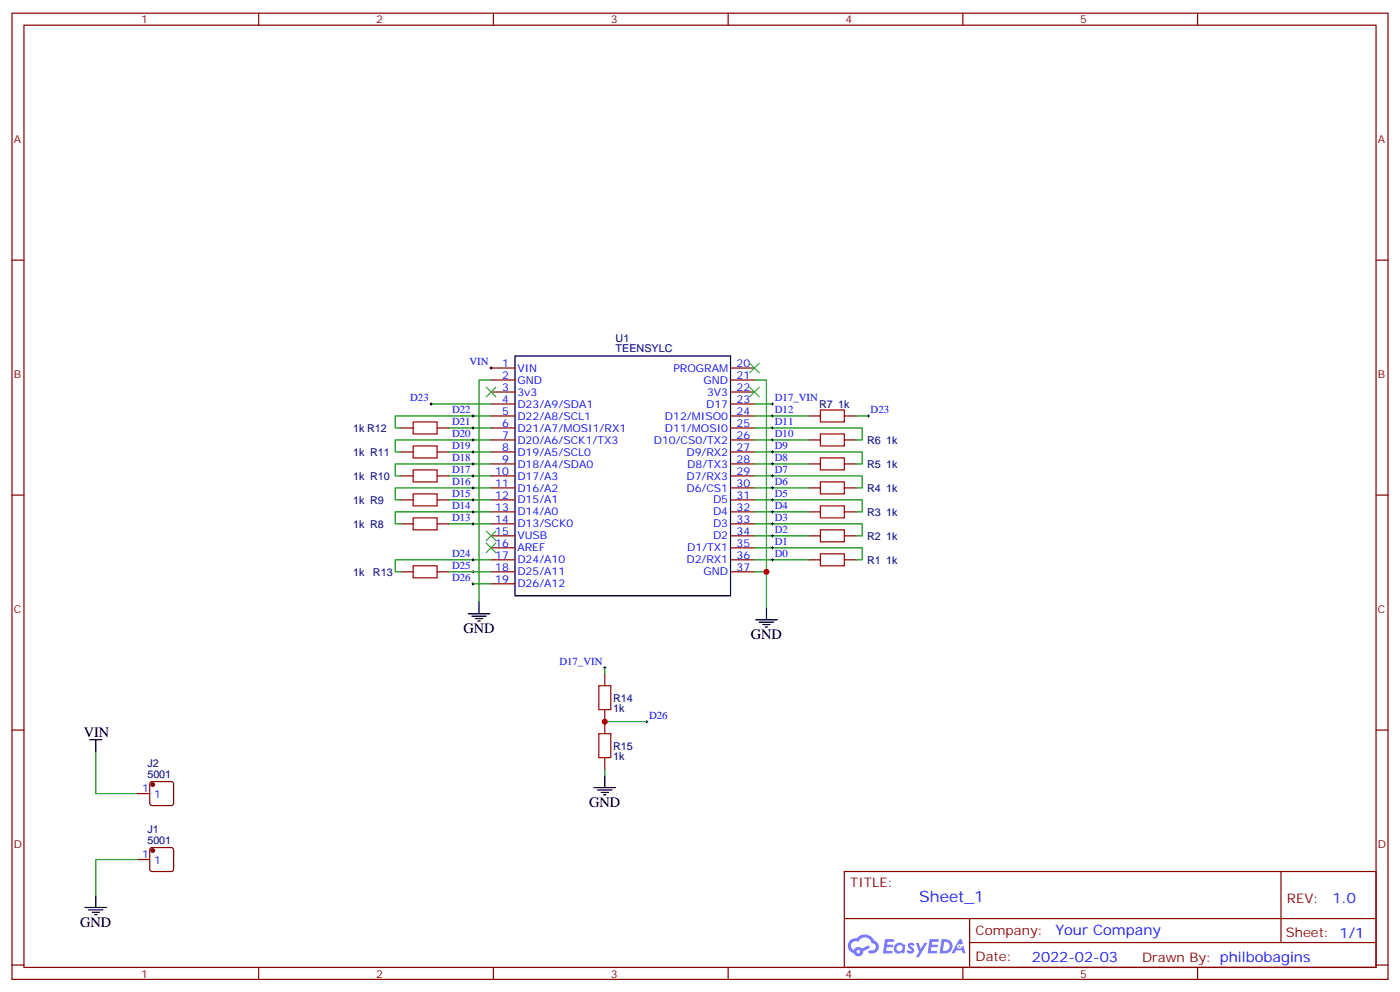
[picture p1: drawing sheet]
<svg xmlns="http://www.w3.org/2000/svg" width="412mm" height="292mm" viewBox="0 0 412 292" stroke-linecap="round" stroke-linejoin="round" font-family="sans-serif">
<g fill="none" stroke="#870000" stroke-width=".35">
<path d="M3.5 3.9h405.4v284.3h-405.4zM7.1 7.4h398.2v277.3h-398.2zM76.2 3.9v3.5M145.3 3.9v3.5M214.5 3.9v3.5M283.6 3.9v3.5M352.8 3.9v3.5M3.5 76.6h3.6M405.3 76.6h3.6M3.5 145.7h3.6M405.3 145.7h3.6M3.5 214.8h3.6"/>
<path d="M405.3 214.8h3.6M248.7 256.5h156.6v28.2h-156.6zM377.3 256.5v20.9M248.7 270.3h156.5M285.6 277.4h119.6M285.6 270.3v14.1M3.5 284h3.6M76.2 284.7v3.5M145.3 284.7v3.5M214.5 284.7v3.5M283.6 284.7v3.5M352.8 284.7v3.5"/>
<path d="M405.3 284h3.6"/>
</g>
<g fill="#5487ff">
<path d="M267.7 277.6a1.22 1.22 0 0 1 1.7 .3l-.4 .6a.47 .47 0 0 0-.3-.4 .47 .47 0 0 0-.5 .2l.1 .2a1.14 1.14 0 0 1 .8 1.8 1.14 1.14 0 0 1-1.9-.1l-.2-.1 .5-.6 .7 .4a.29 .29 0 0 0 .3-.2 .29 .29 0 0 0-.2-.3 1.04 1.04 0 0 1-.6-1.8z"/>
<path d="M260.7 276.4h2.4l.3 .2-.2 .5h-1.8l-.1 .9h1.5l.3 .4-.3 .3h-1.6l-.2 1.1 1.7 .1 .2 .3-.2 .3-2.6 .1z"/>
<path d="M273.8 276.4h2.4l.3 .2-.1 .5h-1.8l-.2 .9h1.6l.3 .4-.4 .3h-1.6l-.1 1.1 1.7 .1 .2 .3-.2 .3h-2.6z"/>
<path d="M282.6 276.4h.7l.3 1.3-.6 .3a.69 .69 0 0 0-1 .2 .69 .69 0 0 0 .4 1 .69 .69 0 0 0 .9-.6l.5-.3 .6 2.2h-.8l-.2-.8h-1.8l-.5 .8h-.8z"/>
<path d="M269.8 277.5h.8l.6 1.8 1.1-1.8h.9l-2.6 4.2h-.8l.9-1.6z"/>
<path d="M277.4 276.4l-.6 4.2h1.3a2.11 2.11 0 0 0 2.5-2.2 2.11 2.11 0 0 0-2.5-2zM278.1 277.1a1.39 1.39 0 0 1 1.7 1.5 1.39 1.39 0 0 1-1.8 1.2h-.3z"/>
<path d="M263.7 278a1.54 1.54 0 0 0-.1 2.2 1.54 1.54 0 0 0 2.2 .1l.6 .3 .3-2.3-.2-.3h-.4a1.49 1.49 0 0 0-2.4 0zM264 279a.94 .94 0 0 1 1.8 0 .94 .94 0 0 1-1.8 0z"/>
<path d="M250.4 276.8a2.18 2.18 0 0 0 1.1 3.7 1.44 1.44 0 0 0 1.6 .9 1.44 1.44 0 0 0 1.2-1.5l2-1-.5-.7-1.9 1a1.47 1.47 0 0 0-2.4 .4 1.39 1.39 0 0 1-.7-1.9 1.39 1.39 0 0 1 2-.5 2.12 2.12 0 0 1 2.2-1.3 2.12 2.12 0 0 1 1.9 1.7 1.14 1.14 0 0 1 1.1 1.4 1.14 1.14 0 0 1-1.7 .7 .43 .43 0 0 0-.5 .4 .43 .43 0 0 0 .4 .5 1.98 1.98 0 0 0 2.5-1.3 1.98 1.98 0 0 0-1.2-2.5 3.1 3.1 0 0 0-5.3-.7l-.9 .1zM252.3 280.1a.55 .55 0 0 1 1.1 0 .55 .55 0 0 1-1.1 0z"/>
<circle cx="282.6" cy="278.5" r=".26"/>
</g>
<g fill="none" stroke="#000" stroke-width=".35">
<path d="M151.7 104.8h63.5v70.5h-63.5zM141.1 177.1v3.5M225.8 178.9v3.5M137.9 180.6h6.4M139 181.3h4.2M140.1 182h2.1M140.8 182.7h.7M222.6 182.4h6.4M223.7 183.1h4.2M224.7 183.8h2.1M225.4 184.5h.7M26.5 217.7h3.5"/>
<path d="M28.2 217.7v3.5M175 231.8h6.3M176 232.5h4.3M177.1 233.2h2.1M177.8 233.9h.7M178.2 228.2v3.6M25 267.1h6.4M26.1 267.8h4.2M27.2 268.5h2.1M27.9 269.2h.7M28.2 263.5v3.6"/>
</g>
<g fill="none" stroke="#870000" stroke-width=".35">
<path d="M144.6 108.3h7.1M144.6 111.8h7.1M144.6 115.4h7.1M144.6 118.9h7.1M215.2 108.3h7M215.2 111.8h7M215.2 115.4h7M215.2 118.9h7M118.2 125.9h3.5M118.2 133h3.5M128.8 125.9h3.5M128.8 133h3.5"/>
<path d="M144.6 122.4h7.1M144.6 125.9h7.1M144.6 129.5h7.1M144.6 133h7.1M144.6 136.5h7.1M215.2 122.4h7M215.2 125.9h7M215.2 129.5h7M215.2 133h7M215.2 136.5h7M238.1 122.4h3.6M238.1 129.5h3.6"/>
<path d="M238.1 136.5h3.6M248.7 122.4h3.5M248.7 129.5h3.5M248.7 136.5h3.5M118.2 140.1h3.5M118.2 147.1h3.5M118.2 154.2h3.5M128.8 140.1h3.5M128.8 147.1h3.5M128.8 154.2h3.5M144.6 140.1h7.1M144.6 143.6h7.1"/>
<path d="M144.6 147.1h7.1M144.6 150.6h7.1M144.6 154.2h7.1M144.6 157.7h7.1M215.2 140.1h7M215.2 143.6h7M215.2 147.1h7M215.2 150.6h7M215.2 154.2h7M215.2 157.7h7M238.1 143.6h3.6M238.1 150.6h3.6"/>
<path d="M238.1 157.7h3.6M248.7 143.6h3.5M248.7 150.6h3.5M248.7 157.7h3.5M118.2 168.3h3.5M128.8 168.3h3.5M144.6 161.2h7.1M144.6 164.7h7.1M144.6 168.3h7.1M144.6 171.8h7.1M215.2 161.2h7M215.2 164.7h7"/>
<path d="M215.2 168.3h7M238.1 164.7h3.6M248.7 164.7h3.5M178.2 198.3v3.5M178.2 208.8v7.1M40.6 233.5h3.5M44.3 230.2l.5-.2h5.6l.5 .2 .3 .5v5.7l-.3 .5-.5 .2h-5.6l-.5-.3-.2-.4v-5.7zM178.2 223v3.5M40.6 252.9h3.5M44.3 249.6l.5-.2h5.6l.5 .2 .3 .5v5.7l-.3 .5-.5 .2h-5.6l-.5-.3-.2-.4v-5.7z"/>
</g>
<g fill="none" stroke="#008700" stroke-width=".35">
<path d="M127 118.9h17.6M144.6 111.8h-3.5v65.3M222.2 111.8h3.6v56.5M222.2 118.9h5.3M132.3 133h12.3M132.3 125.9h12.3M144.6 122.4h-28.2v3.5h1.8M144.6 129.5h-28.2v3.5h1.8M144.6 136.5h-28.2v3.6h1.8M222.2 133h31.8v3.5h-1.8M222.2 125.9h31.8v3.6h-1.8M222.2 136.5h15.9"/>
<path d="M222.2 129.5h15.9M222.2 122.4h15.9M252.2 122.4h3.6M132.3 154.2h12.3M132.3 147.1h12.3M132.3 140.1h12.3M144.6 143.6h-28.2v3.5h1.8M144.6 150.6h-28.2v3.6h1.8M222.2 154.2h31.8v3.5h-1.8M222.2 140.1h31.8v3.5h-1.8M222.2 147.1h31.8v3.5h-1.8M222.2 157.7h15.9"/>
<path d="M222.2 150.6h15.9M222.2 143.6h15.9M132.3 168.3h12.3M139.3 171.8h5.3M144.6 164.7h-28.2v3.6h1.8M222.2 168.3h3.6v10.6M222.2 161.2h31.8v3.5h-1.8M222.2 164.7h15.9M178.2 196.5v1.8M178.2 212.4h12.3M28.2 221.2v12.3h12.4M178.2 226.5v1.7"/>
<path d="M40.6 252.9h-12.4v10.6"/>
</g>
<g fill="none" stroke="#a10000" stroke-width=".35">
<path d="M121.7 138.3h7.1v3.5h-7.1zM121.7 131.2h7.1v3.6h-7.1zM121.7 124.2h7.1v3.5h-7.1zM241.7 134.8h7v3.5h-7zM241.7 127.7h7v3.5h-7zM241.7 120.6h7v3.6h-7zM121.7 152.4h7.1v3.5h-7.1zM121.7 145.3h7.1v3.6h-7.1zM241.7 155.9h7v3.6h-7zM241.7 148.9h7v3.5h-7zM241.7 141.8h7v3.5h-7zM121.7 166.5h7.1v3.5h-7.1z"/>
<path d="M241.7 163h7v3.5h-7zM176.4 201.8h3.5v7h-3.5zM176.4 215.9h3.5v7.1h-3.5z"/>
</g>
<path d="M143.2 113.9l2.8 2.9M146 113.9l-2.8 2.9M220.8 106.9l2.9 2.8M220.8 113.9l2.9 2.9M223.7 106.9l-2.9 2.8M223.7 113.9l-2.9 2.9M143.2 159.8l2.8 2.8M143.2 156.3l2.8 2.8M146 159.8l-2.8 2.8M146 156.3l-2.8 2.8" fill="none" stroke="#3c3" stroke-width=".35"/>
<g fill="none" stroke="#000" stroke-width=".29">
<path d="M126.6 118.9h.8M127 118.5v.7M144.3 108.3h.7M144.6 107.9v.8M227.2 118.9h.7M227.5 118.5v.7M139 136.5h.7M139 133h.7M139 129.5h.7M139 125.9h.7M139 122.4h.7M139.3 122.1v.7"/>
<path d="M139.3 125.6v.7M139.3 129.1v.7M139.3 132.6v.7M139.3 136.2v.7M139.3 139.7v.7M227.2 136.5h.7M227.2 133h.7M227.2 129.5h.7M227.2 125.9h.7M227.2 122.4h.7M227.5 122.1v.7M227.5 125.6v.7"/>
<path d="M227.5 129.1v.7M227.5 132.6v.7M227.5 136.2v.7M227.5 139.7v.7M255.4 122.4h.7M255.8 122.1v.7M139 154.2h.7M139 150.6h.7M139 147.1h.7M139 143.6h.7M139 140.1h.7M139.3 143.2v.7"/>
<path d="M139.3 146.8v.7M139.3 150.3v.7M139.3 153.8v.7M227.2 157.7h.7M227.2 154.2h.7M227.2 150.6h.7M227.2 147.1h.7M227.2 143.6h.7M227.2 140.1h.7M227.5 143.2v.7M227.5 146.8v.7M227.5 150.3v.7"/>
<path d="M227.5 153.8v.7M227.5 157.3v.7M139 164.7h.7M139 168.3h.7M139 171.8h.7M139.3 164.4v.7M139.3 167.9v.7M139.3 171.4v.8M227.2 164.7h.7M227.2 161.2h.7M227.5 160.9v.7M227.5 164.4v.7"/>
<path d="M177.8 196.5h.7M178.2 196.1v.7M190.1 212.4h.8M190.5 212v.7"/>
</g>
<g fill="#870000" stroke="#870000" stroke-width=".35">
<circle cx="45" cy="250.3" r=".53"/>
<circle cx="45" cy="230.9" r=".53"/>
</g>
<g fill="#c00">
<circle cx="225.8" cy="168.3" r=".88"/>
<circle cx="178.2" cy="212.4" r=".88"/>
</g>
<text font-size="4.6" fill="#00f" x="270.8" y="265.5">Sheet_1</text>
<g font-size="4.2">
<text x="136.5" y="186.3">GND</text>
<text x="221.2" y="188">GND</text>
<text x="24.7" y="217">VIN</text>
<text x="173.6" y="237.4">GND</text>
<text x="23.6" y="272.7">GND</text>
</g>
<g font-size="4.2" fill="#00f">
<text x="392.5" y="265.7">1.0</text>
<text x="310.9" y="275.3">Your Company</text>
<text x="304" y="283.1">2022-02-03</text>
</g>
<g font-size="3.9" fill="#800">
<text x="250.5" y="261.1">TITLE:</text>
<text x="379.1" y="265.7">REV:</text>
<text x="287.4" y="275.3">Company:</text>
<text x="378.7" y="275.9">Sheet: 1/1</text>
<text x="287.4" y="282.9">Date:</text>
<text x="336.4" y="283">Drawn By: philbobagins</text>
</g>
<g font-size="3.2" fill="#800">
<text x="41.6" y="6.9">1</text>
<text x="110.8" y="6.9">2</text>
<text x="179.9" y="6.9">3</text>
<text x="249.1" y="6.9">4</text>
<text x="318.2" y="6.9">5</text>
<text x="4.1" y="42">A</text>
<text x="405.9" y="42">A</text>
<text x="4.1" y="111.1">B</text>
<text x="405.9" y="111.1">B</text>
<text x="4.1" y="180.3">C</text>
<text x="405.9" y="180.3">C</text>
<text x="4.1" y="249.4">D</text>
<text x="405.9" y="249.4">D</text>
<text x="41.6" y="287.7">1</text>
<text x="110.8" y="287.7">2</text>
<text x="179.9" y="287.7">3</text>
<text x="249.1" y="287.7">4</text>
<text x="318.2" y="287.7">5</text>
</g>
<g font-size="3.2" fill="#000080">
<text x="181.3" y="100.5">U1</text>
<text x="181.3" y="103.7">TEENSYLC</text>
<text x="241.3" y="120">R7</text>
<text x="246.9" y="120">1k</text>
<text x="104" y="127.1">1k R12</text>
<text x="255.4" y="130.6">R6</text>
<text x="261" y="130.6">1k</text>
<text x="104" y="134.1">1k R11</text>
<text x="255.4" y="137.7">R5</text>
<text x="261" y="137.7">1k</text>
<text x="104" y="141.2">1k R10</text>
<text x="104" y="148.3">1k R9</text>
<text x="255.4" y="144.7">R4</text>
<text x="261" y="144.7">1k</text>
<text x="104" y="155.3">1k R8</text>
<text x="255.4" y="151.8">R3</text>
<text x="261" y="151.8">1k</text>
<text x="255.4" y="158.8">R2</text>
<text x="261" y="158.8">1k</text>
<text x="255.4" y="165.9">R1</text>
<text x="261" y="165.9">1k</text>
<text x="104" y="169.4">1k</text>
<text x="109.9" y="169.4">R13</text>
<text x="180.6" y="209.6">1k</text>
<text x="180.6" y="206.5">R14</text>
<text x="180.6" y="220.6">R15</text>
<text x="43.4" y="225.6">J2</text>
<text x="180.6" y="223.7">1k</text>
<text x="43.4" y="228.8">5001</text>
<text x="43.4" y="245">J1</text>
<text x="43.4" y="248.2">5001</text>
</g>
<g font-size="3.2" fill="#00f">
<text x="138.3" y="107.4">VIN</text>
<text x="147.9" y="107.9">1</text>
<text x="217" y="107.9">20</text>
<text x="147.9" y="111.5">2</text>
<text x="152.4" y="109.4">VIN</text>
<text x="152.4" y="112.9">GND</text>
<text x="198.4" y="109.4">PROGRAM</text>
<text x="207.2" y="112.9">GND</text>
<text x="217" y="111.5">21</text>
<text x="120.8" y="118">D23</text>
<text x="147.9" y="115">3</text>
<text x="147.9" y="118.5">4</text>
<text x="152.4" y="116.4">3v3</text>
<text x="152.4" y="119.9">D23/A9/SDA1</text>
<text x="208" y="119.9">D17</text>
<text x="208.3" y="116.4">3V3</text>
<text x="217" y="115">22</text>
<text x="217" y="118.5">23</text>
<text x="228.2" y="118">D17_VIN</text>
<text x="133.2" y="125.1">D21</text>
<text x="133.2" y="121.5">D22</text>
<text x="147.9" y="122.1">5</text>
<text x="147.9" y="125.6">6</text>
<text x="152.4" y="123.5">D22/A8/SCL1</text>
<text x="195.9" y="123.5">D12/MISO0</text>
<text x="217" y="122.1">24</text>
<text x="217" y="125.6">25</text>
<text x="228.2" y="125.1">D11</text>
<text x="228.2" y="121.5">D12</text>
<text x="256.5" y="121.5">D23</text>
<text x="133.2" y="128.6">D20</text>
<text x="147.9" y="129.1">7</text>
<text x="152.4" y="127">D21/A7/MOSI1/RX1</text>
<text x="152.4" y="130.5">D20/A6/SCK1/TX3</text>
<text x="192.6" y="130.5">D10/CS0/TX2</text>
<text x="195.9" y="127">D11/MOSI0</text>
<text x="217" y="129.1">26</text>
<text x="228.2" y="128.6">D10</text>
<text x="133.2" y="135.6">D18</text>
<text x="133.2" y="132.1">D19</text>
<text x="147.9" y="132.6">8</text>
<text x="147.9" y="136.2">9</text>
<text x="152.4" y="134.1">D19/A5/SCL0</text>
<text x="152.4" y="137.6">D18/A4/SDA0</text>
<text x="202.2" y="134.1">D9/RX2</text>
<text x="202.4" y="137.6">D8/TX3</text>
<text x="217" y="132.6">27</text>
<text x="217" y="136.2">28</text>
<text x="228.2" y="135.6">D8</text>
<text x="228.2" y="132.1">D9</text>
<text x="133.2" y="142.7">D16</text>
<text x="133.2" y="139.2">D17</text>
<text x="145.9" y="139.7">10</text>
<text x="145.9" y="143.2">11</text>
<text x="152.4" y="141.1">D17/A3</text>
<text x="202.2" y="141.1">D7/RX3</text>
<text x="217" y="139.7">29</text>
<text x="217" y="143.2">30</text>
<text x="228.2" y="142.7">D6</text>
<text x="228.2" y="139.2">D7</text>
<text x="133.2" y="149.8">D14</text>
<text x="133.2" y="146.2">D15</text>
<text x="145.9" y="146.8">12</text>
<text x="152.4" y="144.6">D16/A2</text>
<text x="152.4" y="148.2">D15/A1</text>
<text x="202.2" y="144.6">D6/CS1</text>
<text x="210" y="148.2">D5</text>
<text x="217" y="146.8">31</text>
<text x="228.2" y="149.8">D4</text>
<text x="228.2" y="146.2">D5</text>
<text x="133.2" y="153.3">D13</text>
<text x="145.9" y="150.3">13</text>
<text x="145.9" y="153.8">14</text>
<text x="152.4" y="151.7">D14/A0</text>
<text x="152.4" y="155.2">D13/SCK0</text>
<text x="210" y="151.7">D4</text>
<text x="210" y="155.2">D3</text>
<text x="217" y="150.3">32</text>
<text x="217" y="153.8">33</text>
<text x="228.2" y="153.3">D3</text>
<text x="145.9" y="157.3">15</text>
<text x="145.9" y="160.9">16</text>
<text x="152.4" y="158.8">VUSB</text>
<text x="210" y="158.8">D2</text>
<text x="217" y="157.3">34</text>
<text x="217" y="160.9">35</text>
<text x="228.2" y="160.3">D1</text>
<text x="228.2" y="156.8">D2</text>
<text x="133.2" y="163.9">D24</text>
<text x="133.2" y="167.4">D25</text>
<text x="145.9" y="164.4">17</text>
<text x="145.9" y="167.9">18</text>
<text x="152.4" y="162.3">AREF</text>
<text x="152.4" y="165.8">D24/A10</text>
<text x="202.2" y="165.8">D2/RX1</text>
<text x="202.4" y="162.3">D1/TX1</text>
<text x="217" y="164.4">36</text>
<text x="217" y="167.9">37</text>
<text x="228.2" y="163.9">D0</text>
<text x="133.2" y="170.9">D26</text>
<text x="145.9" y="171.4">19</text>
<text x="152.4" y="169.3">D25/A11</text>
<text x="152.4" y="172.9">D26/A12</text>
<text x="207.2" y="169.3">GND</text>
<text x="164.8" y="195.6">D17_VIN</text>
<text x="191.2" y="211.5">D26</text>
<text x="41.9" y="233.2">1</text>
<text x="45.4" y="234.9">1</text>
<text x="41.9" y="252.6">1</text>
<text x="45.4" y="254.4">1</text>
</g>
</svg>
